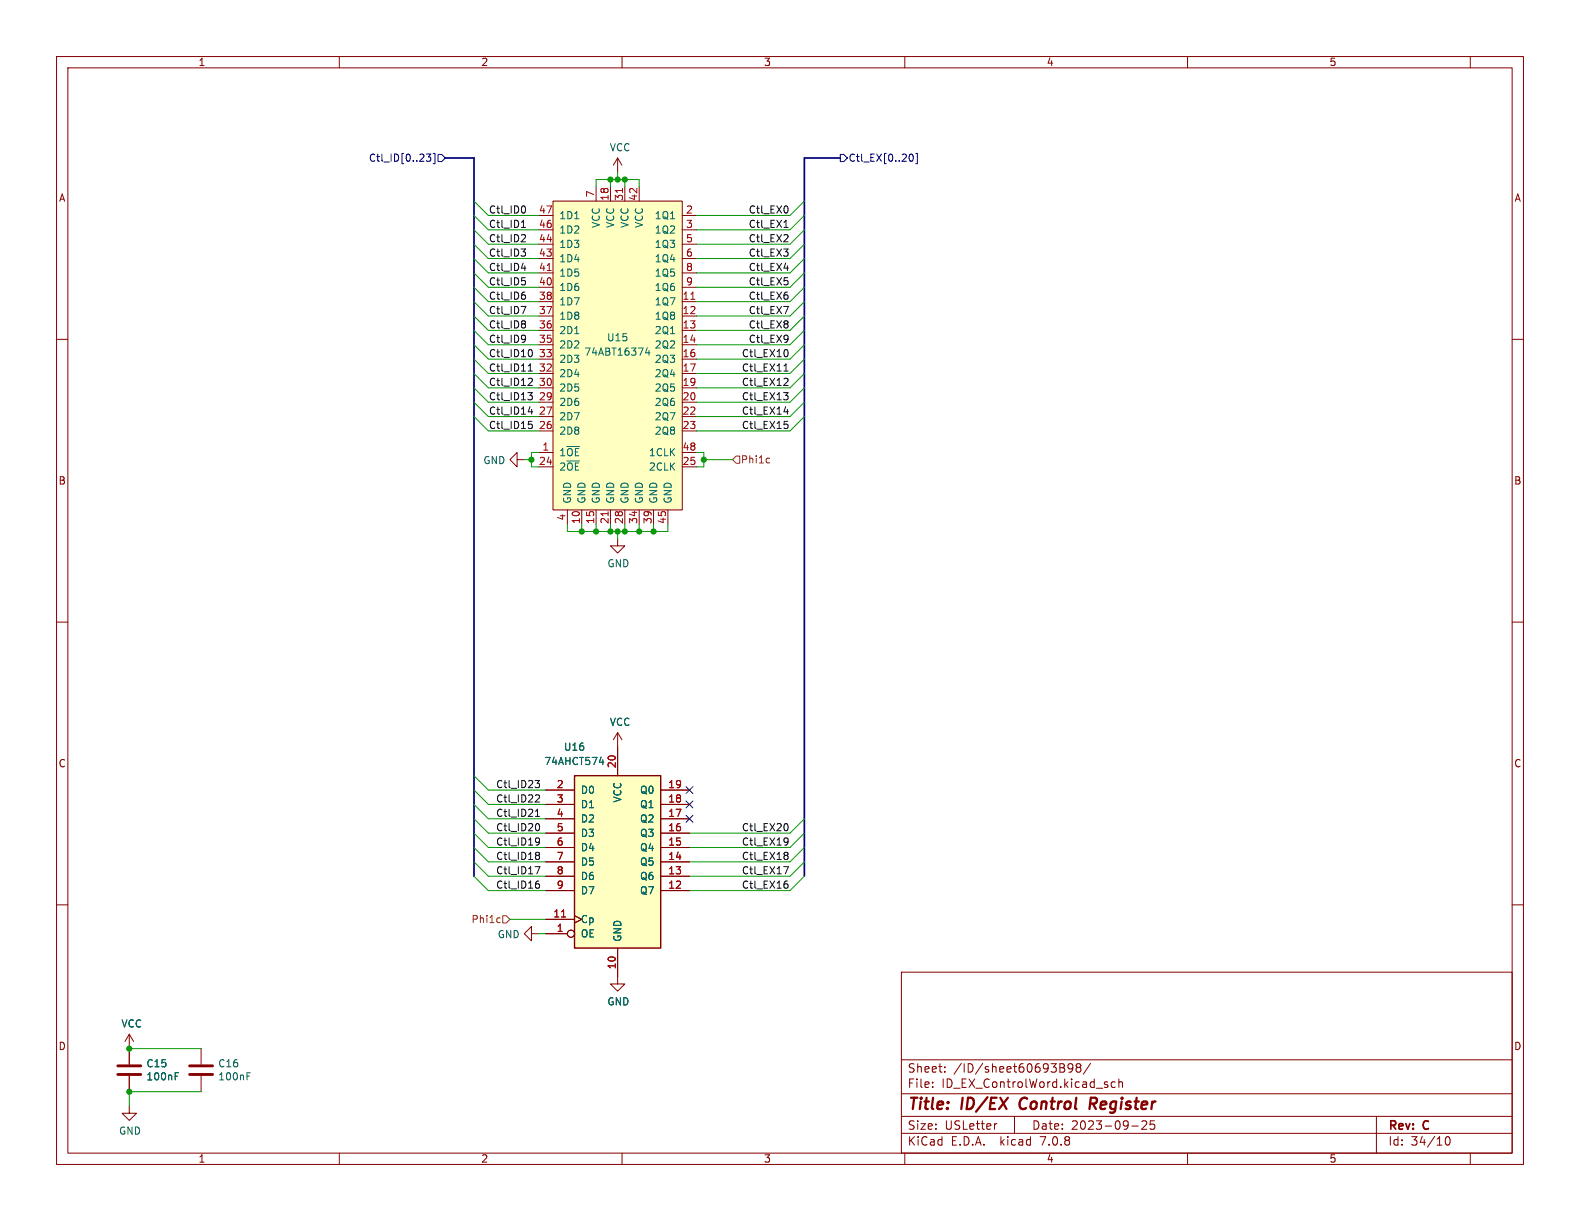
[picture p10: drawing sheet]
<svg xmlns="http://www.w3.org/2000/svg" width="279mm" height="216mm" viewBox="0 0 279 216" stroke-linecap="round" stroke-linejoin="round" font-family="sans-serif">
<g fill="none" stroke="#840000" stroke-width=".18">
<path d="M10 10h259.4v195.9h-259.4zM12 12h255.4v191.9h-255.4zM60 10v2M110 10v2M160 10v2M210 10v2M260 10v2M95.2 38.1h2.6M97.8 35.6h22.8v54.6h-22.8zM105.4 33v2.6M107.9 33v2.6M109.2 27.9l-.7 1.3"/>
<path d="M109.2 27.9v2.6M109.2 27.9l.8 1.3M110.5 33v2.6M113 33v2.6M120.6 38.1h2.6M10 60h2M95.2 53.3h2.6M95.2 55.9h2.6M95.2 58.4h2.6M95.2 40.6h2.6M95.2 50.8h2.6M95.2 48.3h2.6"/>
<path d="M95.2 45.7h2.6M95.2 43.2h2.6M120.6 53.3h2.6M120.6 55.9h2.6M120.6 58.4h2.6M120.6 40.6h2.6M120.6 50.8h2.6M120.6 48.3h2.6M120.6 45.7h2.6M120.6 43.2h2.6M267.4 60h2M95.2 61h2.6"/>
<path d="M95.2 63.5h2.6M95.2 66h2.6M95.2 68.6h2.6M95.2 71.1h2.6M95.2 73.7h2.6M95.2 76.2h2.6M120.6 61h2.6M120.6 63.5h2.6M120.6 66h2.6M120.6 68.6h2.6M120.6 71.1h2.6M120.6 73.7h2.6"/>
<path d="M120.6 76.2h2.6M91.4 81.3v-1.3l-1.2 1.3 1.2 1.3v-1.3h1.3M95.2 80h2.6M95.2 82.6h2.6M100.3 90.2v2.5M102.9 90.2v2.5M105.4 90.2v2.5M107.9 90.2v2.5M109.2 95.3v1.2h1.3l-1.3 1.3-1.3-1.3h1.3M110.5 90.2v2.5M113 90.2v2.5M115.6 90.2v2.5"/>
<path d="M118.1 90.2v2.5M120.6 80h2.6M120.6 82.6h2.6M10 110h2M267.4 110h2M96.5 139.7h5.1M109.2 129.5v7.7M109.2 129.5l-.7 1.3M109.2 129.5l.8 1.3M116.8 139.7h5.1M10 160h2M96.5 157.5h5.1"/>
<path d="M96.5 154.9h5.1M96.5 152.4h5.1M96.5 149.9h5.1M96.5 147.3h5.1M96.5 144.8h5.1M96.5 142.2h5.1M116.8 157.5h5.1M116.8 154.9h5.1M116.8 152.4h5.1M116.8 149.9h5.1M116.8 147.3h5.1M116.8 144.8h5.1"/>
<path d="M116.8 142.2h5.1M267.4 160h2M94 165.1v-1.3l-1.3 1.3 1.3 1.3v-1.3h1.2M96.5 165.1h3.8M96.5 162.6h5.1M101.6 161.9l1.3 .7-1.3 .6M109.2 167.6v6.4h1.3l-1.3 1.3-1.3-1.3h1.3M159.4 171.9h108v32h-108zM22.9 195.6v1.3h1.2l-1.2 1.2-1.3-1.2h1.3M22.9 182.9v5.3M22.9 190.2v2.8M22.9 182.9l-.8 1.3"/>
<path d="M22.9 182.9l.7 1.3M35.6 185.4v2.8M35.6 190.2v2.8M159.4 197.4h108M159.4 193.4h108M159.4 187.4h108M164.9 192.1v.2M164.9 191.4v.1M167.1 189.4v.2M167.1 188.7v.1M176.3 198.7l-.3 .1M179.4 197.4v3"/>
<path d="M187.4 188.1h.5l.2 .1 .1 .3-.3 .3M187.4 188.8h.5M187.9 188.8a.4 .4 0 0 1 .4 .4 .4 .4 0 0 1-.3 .4h-.6M189.7 188.7l-.3 .3h-.3l-.2-.3 .1-.5 .4-.1 .2 .1a.99 .99 0 0 1-.3 1.4h-.3M190.6 188.7l-.3 .3 .1 .4 .2 .2 .4-.1 .1-.2v-.4l-.2-.2M190.6 188.7l-.3-.3 .3-.3h.3l.2 .3-.2 .3M190.6 188.7h.3M192.9 188l-1.3 1.9M195.9 191.9v.3M197.2 191.4l-.4-.1-.3 .3v.4l.1 .2h.6M197.9 191.4l.2-.1 .3 .1 .1 .9M197.9 190.8v1.5"/>
<path d="M200.1 199.1h1.2M202.7 198.3v.5l-.8 .9h.9M203.4 198.2v.7l.2-.1h.5l.1 .6-.3 .3-.5-.2M243.4 197.4v6.5M60 203.9v2M110 203.9v2M159.4 200.4h108M160 203.9v2M210 203.9v2M255.8 201.1l.1-.1a.81 .81 0 0 1 .6 .6 .81 .81 0 0 1-.3 .8l-.1 .1a.81 .81 0 0 1-.6-.6 .81 .81 0 0 1 .3-.8zM260 203.9v2"/>
<circle cx="101" cy="165.1" r=".63"/>
</g>
<path d="M180.6 194.4a1.27 1.27 0 0 0 0 1.6M193.2 195.2l.6 .9M193.7 194.1h-.8l-.2 2M193.7 195.1l-.9 .1" fill="none" stroke="#840000" stroke-width=".4"/>
<g fill="#ffffc2" stroke="#ffffc2" stroke-width=".18">
<path d="M101.6 137.2h15.2v30.4h-15.2z"/>
<path d="M97.8 35.6h22.8v54.6h-22.8z"/>
</g>
<path d="M101.6 137.2h15.2v30.4h-15.2z" fill="none" stroke="#840000" stroke-width=".25"/>
<path d="M110.1 33.3v.7M96.8 47.8h.7M122.2 52.9h.7M107.5 90.5v.7M99.3 162.1h.7" fill="none" stroke="#a90000" stroke-width=".18"/>
<path d="M101.6 38.7h.8M101.6 59h.8M114.5 61.5l-.4 .9h.8M114.8 62v.8M106 134.8h.8M106.6 134.4v.8M31 190.3h.4M31 189.7h.6M43.7 190.3h.4M43.7 189.7h.6" fill="none" stroke="#006464" stroke-width=".18"/>
<path d="M20.8 190h4.1M20.8 188.5h4.1M33.5 190h4.1M33.5 188.5h4.1" fill="none" stroke="#840000" stroke-width=".51"/>
<path d="M130.2 80.6h.6v1.3h-.6l-.7-.6zM135.7 81l.4 .1M136.1 81.8l-.4 .1M88.1 162.3l.4 .1M88.5 163.1h-.4M88.9 161.9h.6l.7 .7-.7 .6h-.6z" fill="none" stroke="#725600" stroke-width=".18"/>
<path d="M75.4 27.2h.8l-.4 .5 .3 .2v.5l-.2 .1h-.4M76.6 27.1h.3v1.8h-.3M77.5 27.3h.6l.6 .6-.6 .7h-.6zM148.6 27.3h.6l.7 .6-.7 .7h-.6zM160.9 27.4l.2-.2a.68 .68 0 0 1 .4 .7 .68 .68 0 0 1-.4 .6l-.2-.1M161.9 27.1h.3v1.8h-.3M121.3 139.1l1.2 1.2M122.5 139.1l-1.2 1.2M121.3 141.6l1.2 1.2M121.3 144.2l1.2 1.2M122.5 141.6l-1.2 1.2M122.5 144.2l-1.2 1.2" fill="none" stroke="#000084" stroke-width=".18"/>
<g fill="none" stroke="#0f0f0f" stroke-width=".18">
<path d="M92.4 39.1l.2-.2v1.3M92.7 36.5l.2 .4-.2 .7M139.3 36.6v.8M92.1 44h.8l-.4 .5M92.1 54.2h.9l-.6 1.3M92.2 47.4h.8M92.2 40.2h.7M92.3 49.1h.6M92.6 51.6h.2M92.7 41.5l.2 .2v.3l-.8 .8h.8M92.7 49.6l.2 .2v.3l-.2 .3M92.7 52.1l.2 .3v.3l-.2 .2"/>
<path d="M92.7 56.7l.2 .3-.2 .3 .2 .2v.3l-.2 .2M92.7 59.3l.2 .1a1.07 1.07 0 0 1-.2 1M92.8 44.6l.1 .2-.1 .4M92.9 59.8l-.2 .3M138.6 44h.8l-.5 .5M138.6 54.2h.8l-.5 1.3M138.6 42.8h.8M138.6 47.4h.8M138.6 40.2h.8M139.3 41.6v.4M139.3 44.6v.6M139.3 49.7v.6"/>
<path d="M139.3 52.3v.5M139.3 56.8v.3M139.3 57.4v.5M139.3 59.4v.8M139.4 59.8l-.1 .1M93.4 69.4h.7l-.4 .5 .4 .1v.5l-.2 .2h-.4M93.4 72.8h.8M93.4 65.6h.7M93.4 64.7l.4-.4v1.3M93.5 74.5h.6M93.6 66.9h.4l.1 .3-.7 1h.7M93.6 75h.3l.2 .2-.1 .5-.4 .1"/>
<path d="M93.7 61.8a.68 .68 0 0 1 .5 .6 .68 .68 0 0 1-.5 .7M94 72.4v.8M138.6 69.4h.8l-.5 .5M138.6 72.8h.8M138.6 65.6h.8M138.7 74.5h.6M138.8 64.6l.2-.3v1.3M138.8 66.9h.4l.2 .3-.8 1h.8M138.8 75h.3l.3 .2-.2 .5-.4 .1M139.1 61.8a.79 .79 0 0 1 0 1.3M139.1 69.9l.3 .3v.3l-.3 .2M139.2 72.4v.8"/>
<path d="M94.6 138h.8l-.4 .5 .4 .1v.4l-.2 .3h-.4M94.6 153.2h.9l-.6 1.3M94.7 144.4h.7M94.7 143.4l.3-.3v1.3M94.9 140.5l.4 .1 .1 .3-.8 .9h.8M94.9 150.7l.4 .1 .1 .1-.2 .4M94.9 151.3h.3M94.9 148.2l.5 .1a.84 .84 0 0 1-.4 1.1M94.9 156.3h.4l.1 .2v.4l-.5 .2M95 145.6a.68 .68 0 0 1 .4 .7 .68 .68 0 0 1-.4 .6M95 155.8h.3M95.2 151.3l.2 .2v.2l-.1 .2-.4 .1"/>
<path d="M95.4 148.7l-.1 .2-.4 .1M138.6 153.2h.8l-.5 1.3M138.9 150.7h.2l.3 .2-.3 .4M138.9 148.2l.4 .1a.84 .84 0 0 1-.3 1.1M138.9 156.3h.2l.3 .2-.1 .4-.4 .2M138.9 151.3h.2M139 155.8h.2M139.1 145.6a.79 .79 0 0 1 0 1.3M139.1 151.3l.3 .2v.2l-.3 .3h-.2M139.4 148.7l-.3 .3h-.2"/>
</g>
<path d="M78.7 27.9h5.1v127M148.6 27.9h-6.4v127" fill="none" stroke="#000084" stroke-width=".3"/>
<g fill="none" stroke="#009600" stroke-width=".18">
<path d="M83.8 35.6l2.6 2.5h8.8M83.8 38.1l2.6 2.5h8.8M105.4 33v-1.2h7.6v1.2M107.9 31.8v1.2M109.2 30.5v1.3M110.5 31.8v1.2M142.2 35.6l-2.5 2.5h-16.5M142.2 38.1l-2.5 2.5h-16.5M83.8 58.4l2.6 2.6h8.8M83.8 55.9l2.6 2.5h8.8M83.8 53.3l2.6 2.6h8.8M83.8 40.6l2.6 2.6h8.8"/>
<path d="M83.8 43.2l2.6 2.5h8.8M83.8 48.3l2.6 2.5h8.8M83.8 45.7l2.6 2.6h8.8M83.8 50.8l2.6 2.5h8.8M142.2 58.4l-2.5 2.6h-16.5M142.2 55.9l-2.5 2.5h-16.5M142.2 53.3l-2.5 2.6h-16.5M142.2 40.6l-2.5 2.6h-16.5M142.2 43.2l-2.5 2.5h-16.5M142.2 48.3l-2.5 2.5h-16.5M142.2 45.7l-2.5 2.6h-16.5M142.2 50.8l-2.5 2.5h-16.5"/>
<path d="M83.8 68.6l2.6 2.5h8.8M83.8 66l2.6 2.6h8.8M83.8 61l2.6 2.5h8.8M83.8 63.5l2.6 2.5h8.8M83.8 73.7l2.6 2.5h8.8M83.8 71.1l2.6 2.6h8.8M142.2 68.6l-2.5 2.5h-16.5M142.2 66l-2.5 2.6h-16.5M142.2 61l-2.5 2.5h-16.5M142.2 63.5l-2.5 2.5h-16.5M142.2 73.7l-2.5 2.5h-16.5M142.2 71.1l-2.5 2.6h-16.5"/>
<path d="M92.7 81.3h1.3M95.2 80h-1.2v2.6h1.2M100.3 92.7v1.3h17.8v-1.3M102.9 92.7v1.3M105.4 92.7v1.3M107.9 92.7v1.3M109.2 94v1.3M110.5 92.7v1.3M113 92.7v1.3M115.6 92.7v1.3M123.2 80h1.3v2.6h-1.3M124.5 81.3h5"/>
<path d="M83.8 137.2l2.6 2.5h10.1M83.8 139.7l2.6 2.5h10.1M83.8 152.4l2.6 2.5h10.1M83.8 154.9l2.6 2.6h10.1M83.8 144.8l2.6 2.5h10.1M83.8 149.9l2.6 2.5h10.1M83.8 147.3l2.6 2.6h10.1M83.8 142.2l2.6 2.6h10.1M142.2 152.4l-2.5 2.5h-17.8M142.2 154.9l-2.5 2.6h-17.8M142.2 144.8l-2.5 2.5h-17.8M142.2 149.9l-2.5 2.5h-17.8"/>
<path d="M142.2 147.3l-2.5 2.6h-17.8M90.2 162.6h6.3M95.2 165.1h1.3M22.9 185.4h12.7M35.6 193h-12.7v2.6"/>
</g>
<g fill="#009600" stroke="#009600" stroke-width=".18">
<circle cx="22.9" cy="185.4" r=".46"/>
<circle cx="22.9" cy="193" r=".46"/>
<circle cx="110.5" cy="94" r=".46"/>
<circle cx="109.2" cy="94" r=".46"/>
<circle cx="113" cy="94" r=".46"/>
<circle cx="105.4" cy="94" r=".46"/>
<circle cx="102.9" cy="94" r=".46"/>
<circle cx="115.6" cy="94" r=".46"/>
<circle cx="107.9" cy="94" r=".46"/>
<circle cx="94" cy="81.3" r=".46"/>
<circle cx="124.5" cy="81.3" r=".46"/>
<circle cx="107.9" cy="31.8" r=".46"/>
<circle cx="109.2" cy="31.8" r=".46"/>
<circle cx="110.5" cy="31.8" r=".46"/>
</g>
<g font-size="2.8" fill="#840000">
<text x="160.4" y="196.8">Title:</text>
<text x="170.1" y="196.8">ID/EX</text>
<text x="181.1" y="196.8">Control</text>
<text x="194.3" y="196.8">Register</text>
</g>
<g font-size="2.1" fill="#840000">
<text x="160.4" y="189.9">Sheet:</text>
<text x="168.6" y="189.9">/ID/sheet60693B98/</text>
<text x="160.4" y="192.6">File:</text>
<text x="166.5" y="192.6">ID_EX_ControlWord.kicad_sch</text>
<text x="160.4" y="202.8">KiCad</text>
<text x="160.4" y="200">Size:</text>
<text x="167.1" y="200">USLetter</text>
<text x="168.1" y="202.8">E.D.A.</text>
<text x="177" y="202.8">kicad</text>
<text x="182.4" y="200">Date:</text>
<text x="184.2" y="202.8">7.0.8</text>
<text x="189.4" y="200">2023-09-25</text>
<text x="245.4" y="200.2">Rev:</text>
<text x="245.4" y="202.8">Id:</text>
<text x="249.5" y="202.8">34/10</text>
<text x="251.8" y="200.2">C</text>
</g>
<g font-size="1.8" fill="#840000">
<text x="35" y="11.9">1</text>
<text x="85" y="11.9">2</text>
<text x="135" y="11.9">3</text>
<text x="185" y="11.9">4</text>
<text x="235" y="11.9">5</text>
<text x="10.3" y="35.9">A</text>
<text x="267.7" y="35.9">A</text>
<text x="10.3" y="85.9">B</text>
<text x="267.7" y="85.9">B</text>
<text x="10.3" y="135.9">C</text>
<text x="267.7" y="135.9">C</text>
<text x="10.3" y="185.9">D</text>
<text x="267.7" y="185.9">D</text>
<text x="35" y="205.8">1</text>
<text x="85" y="205.8">2</text>
<text x="135" y="205.8">3</text>
<text x="185" y="205.8">4</text>
<text x="235" y="205.8">5</text>
</g>
<g font-size="1.8" fill="#000084">
<text x="65.1" y="28.8">Ctl_ID[0..23]</text>
<text x="150" y="28.8">Ctl_EX[0..20]</text>
</g>
<g font-size="1.8" fill="#006464">
<text x="107.7" y="26.9">VCC</text>
<text x="98.8" y="41.5">1D2</text>
<text x="98.8" y="39">1D1</text>
<text x="106.3" y="40.4" transform="rotate(-90 106.3 40.4)">VCC</text>
<text x="108.8" y="40.4" transform="rotate(-90 108.8 40.4)">VCC</text>
<text x="111.4" y="40.4" transform="rotate(-90 111.4 40.4)">VCC</text>
<text x="113.9" y="40.4" transform="rotate(-90 113.9 40.4)">VCC</text>
<text x="115.7" y="39">1Q1</text>
<text x="115.7" y="41.5">1Q2</text>
<text x="98.8" y="46.6">1D4</text>
<text x="98.8" y="44">1D3</text>
<text x="115.7" y="44">1Q3</text>
<text x="115.7" y="46.6">1Q4</text>
<text x="98.8" y="51.7">1D6</text>
<text x="98.8" y="49.1">1D5</text>
<text x="115.7" y="49.1">1Q5</text>
<text x="115.7" y="51.7">1Q6</text>
<text x="98.8" y="59.3">2D1</text>
<text x="98.8" y="56.7">1D8</text>
<text x="98.8" y="54.2">1D7</text>
<text x="115.7" y="54.2">1Q7</text>
<text x="115.7" y="56.7">1Q8</text>
<text x="115.7" y="59.3">2Q1</text>
<text x="98.8" y="64.4">2D3</text>
<text x="98.8" y="61.8">2D2</text>
<text x="103.2" y="63.1">74ABT16374</text>
<text x="107.2" y="60.6">U15</text>
<text x="115.7" y="61.8">2Q2</text>
<text x="115.7" y="64.4">2Q3</text>
<text x="98.8" y="72">2D6</text>
<text x="98.8" y="69.4">2D5</text>
<text x="98.8" y="66.9">2D4</text>
<text x="115.7" y="66.9">2Q4</text>
<text x="115.7" y="69.4">2Q5</text>
<text x="115.7" y="72">2Q6</text>
<text x="98.8" y="77.1">2D8</text>
<text x="98.8" y="74.5">2D7</text>
<text x="115.7" y="74.5">2Q7</text>
<text x="115.7" y="77.1">2Q8</text>
<text x="85.4" y="82.3">GND</text>
<text x="98.8" y="80.9">1~{OE}</text>
<text x="98.8" y="83.4">2~{OE}</text>
<text x="114.7" y="83.4">2CLK</text>
<text x="114.7" y="80.9">1CLK</text>
<text x="101.2" y="89.2" transform="rotate(-90 101.2 89.2)">GND</text>
<text x="103.7" y="89.2" transform="rotate(-90 103.7 89.2)">GND</text>
<text x="106.3" y="89.2" transform="rotate(-90 106.3 89.2)">GND</text>
<text x="108.8" y="89.2" transform="rotate(-90 108.8 89.2)">GND</text>
<text x="111.4" y="89.2" transform="rotate(-90 111.4 89.2)">GND</text>
<text x="113.9" y="89.2" transform="rotate(-90 113.9 89.2)">GND</text>
<text x="116.4" y="89.2" transform="rotate(-90 116.4 89.2)">GND</text>
<text x="119" y="89.2" transform="rotate(-90 119 89.2)">GND</text>
<text x="107.3" y="100.5">GND</text>
<text x="107.7" y="128.5">VCC</text>
<text x="96.1" y="135.5">74AHCT574</text>
<text x="99.6" y="132.9">U16</text>
<text x="102.6" y="140.6">D0</text>
<text x="102.6" y="143.1">D1</text>
<text x="110.1" y="142" transform="rotate(-90 110.1 142)">VCC</text>
<text x="113.1" y="143.1">Q1</text>
<text x="113.1" y="140.6">Q0</text>
<text x="102.6" y="145.6">D2</text>
<text x="102.6" y="148.2">D3</text>
<text x="113.1" y="148.2">Q3</text>
<text x="113.1" y="145.6">Q2</text>
<text x="102.6" y="150.7">D4</text>
<text x="102.6" y="153.3">D5</text>
<text x="102.6" y="155.8">D6</text>
<text x="113.1" y="155.8">Q6</text>
<text x="113.1" y="153.3">Q5</text>
<text x="113.1" y="150.7">Q4</text>
<text x="102.6" y="158.3">D7</text>
<text x="113.1" y="158.3">Q7</text>
<text x="87.9" y="166.1">GND</text>
<text x="102.6" y="166">OE</text>
<text x="102.6" y="163.4">Cp</text>
<text x="110.1" y="166.6" transform="rotate(-90 110.1 166.6)">GND</text>
<text x="107.3" y="178">GND</text>
<text x="21.4" y="181.9">VCC</text>
<text x="25.8" y="191.2">100nF</text>
<text x="25.8" y="188.9">C15</text>
<text x="38.5" y="191.2">100nF</text>
<text x="38.5" y="188.9">C16</text>
<text x="21" y="200.8">GND</text>
</g>
<g font-size="1.8" fill="#a90000">
<text x="105.2" y="35" transform="rotate(-90 105.2 35)">7</text>
<text x="107.7" y="35.6" transform="rotate(-90 107.7 35.6)">18</text>
<text x="110.2" y="35.6" transform="rotate(-90 110.2 35.6)">31</text>
<text x="112.8" y="35.6" transform="rotate(-90 112.8 35.6)">42</text>
<text x="95.2" y="40.4">46</text>
<text x="95.2" y="37.8">47</text>
<text x="121.2" y="37.8">2</text>
<text x="121.2" y="40.4">3</text>
<text x="95.2" y="45.5">43</text>
<text x="95.2" y="42.9">44</text>
<text x="121.2" y="42.9">5</text>
<text x="121.2" y="45.5">6</text>
<text x="95.2" y="53.1">38</text>
<text x="95.2" y="50.5">40</text>
<text x="95.2" y="48">41</text>
<text x="120.6" y="53.1">11</text>
<text x="121.2" y="48">8</text>
<text x="121.2" y="50.5">9</text>
<text x="95.2" y="58.2">36</text>
<text x="95.2" y="55.6">37</text>
<text x="120.6" y="55.6">12</text>
<text x="120.6" y="58.2">13</text>
<text x="95.2" y="65.8">32</text>
<text x="95.2" y="63.2">33</text>
<text x="95.2" y="60.7">35</text>
<text x="120.6" y="60.7">14</text>
<text x="120.6" y="63.2">16</text>
<text x="120.6" y="65.8">17</text>
<text x="95.2" y="70.9">29</text>
<text x="95.2" y="68.3">30</text>
<text x="120.6" y="68.3">19</text>
<text x="120.6" y="70.9">20</text>
<text x="95.2" y="75.9">26</text>
<text x="95.2" y="73.4">27</text>
<text x="120.6" y="73.4">22</text>
<text x="120.6" y="75.9">23</text>
<text x="95.2" y="82.3">24</text>
<text x="95.8" y="79.8">1</text>
<text x="120.6" y="82.3">25</text>
<text x="120.6" y="79.8">48</text>
<text x="100.1" y="92.1" transform="rotate(-90 100.1 92.1)">4</text>
<text x="102.6" y="92.8" transform="rotate(-90 102.6 92.8)">10</text>
<text x="105.2" y="92.8" transform="rotate(-90 105.2 92.8)">15</text>
<text x="107.7" y="92.8" transform="rotate(-90 107.7 92.8)">21</text>
<text x="110.2" y="92.8" transform="rotate(-90 110.2 92.8)">28</text>
<text x="112.8" y="92.8" transform="rotate(-90 112.8 92.8)">34</text>
<text x="115.3" y="92.8" transform="rotate(-90 115.3 92.8)">39</text>
<text x="117.9" y="92.8" transform="rotate(-90 117.9 92.8)">45</text>
<text x="109" y="135.9" transform="rotate(-90 109 135.9)">20</text>
<text x="98.4" y="139.4">2</text>
<text x="98.4" y="142">3</text>
<text x="118.1" y="142">18</text>
<text x="118.1" y="139.4">19</text>
<text x="98.4" y="144.5">4</text>
<text x="98.4" y="147.1">5</text>
<text x="98.4" y="149.6">6</text>
<text x="118.1" y="149.6">15</text>
<text x="118.1" y="147.1">16</text>
<text x="118.1" y="144.5">17</text>
<text x="98.4" y="152.1">7</text>
<text x="98.4" y="154.7">8</text>
<text x="118.1" y="154.7">13</text>
<text x="118.1" y="152.1">14</text>
<text x="98.4" y="157.2">9</text>
<text x="118.1" y="157.2">12</text>
<text x="97.7" y="162.3">11</text>
<text x="98.4" y="164.8">1</text>
<text x="109" y="171.5" transform="rotate(-90 109 171.5)">10</text>
</g>
<g font-size="1.8" fill="#0f0f0f">
<text x="86.4" y="37.8">Ctl_ID0</text>
<text x="86.4" y="40.4">Ctl_ID1</text>
<text x="132.3" y="37.8">Ctl_EX0</text>
<text x="132.3" y="40.4">Ctl_EX1</text>
<text x="86.4" y="45.5">Ctl_ID3</text>
<text x="86.4" y="48">Ctl_ID4</text>
<text x="86.4" y="42.9">Ctl_ID2</text>
<text x="132.3" y="48">Ctl_EX4</text>
<text x="132.3" y="45.5">Ctl_EX3</text>
<text x="132.3" y="42.9">Ctl_EX2</text>
<text x="86.4" y="50.5">Ctl_ID5</text>
<text x="86.4" y="53.1">Ctl_ID6</text>
<text x="132.3" y="53.1">Ctl_EX6</text>
<text x="132.3" y="50.5">Ctl_EX5</text>
<text x="86.4" y="55.6">Ctl_ID7</text>
<text x="86.4" y="58.2">Ctl_ID8</text>
<text x="132.3" y="55.6">Ctl_EX7</text>
<text x="132.3" y="58.2">Ctl_EX8</text>
<text x="86.4" y="60.7">Ctl_ID9</text>
<text x="86.4" y="63.2">Ctl_ID10</text>
<text x="86.4" y="65.8">Ctl_ID11</text>
<text x="131.1" y="65.8">Ctl_EX11</text>
<text x="131.1" y="63.2">Ctl_EX10</text>
<text x="132.3" y="60.7">Ctl_EX9</text>
<text x="86.4" y="70.9">Ctl_ID13</text>
<text x="86.4" y="68.3">Ctl_ID12</text>
<text x="131.1" y="70.9">Ctl_EX13</text>
<text x="131.1" y="68.3">Ctl_EX12</text>
<text x="86.4" y="73.4">Ctl_ID14</text>
<text x="86.4" y="75.9">Ctl_ID15</text>
<text x="131.1" y="75.9">Ctl_EX15</text>
<text x="131.1" y="73.4">Ctl_EX14</text>
<text x="87.6" y="139.4">Ctl_ID23</text>
<text x="87.6" y="142">Ctl_ID22</text>
<text x="87.6" y="147.1">Ctl_ID20</text>
<text x="87.6" y="144.5">Ctl_ID21</text>
<text x="87.6" y="149.6">Ctl_ID19</text>
<text x="131.1" y="149.6">Ctl_EX19</text>
<text x="131.1" y="147.1">Ctl_EX20</text>
<text x="87.6" y="152.1">Ctl_ID18</text>
<text x="87.6" y="154.7">Ctl_ID17</text>
<text x="131.1" y="152.1">Ctl_EX18</text>
<text x="131.1" y="154.7">Ctl_EX17</text>
<text x="87.6" y="157.2">Ctl_ID16</text>
<text x="131.1" y="157.2">Ctl_EX16</text>
</g>
<g font-size="1.8" fill="#725600">
<text x="130.9" y="82.1">Phi1c</text>
<text x="83.3" y="163.4">Phi1c</text>
</g>
</svg>
